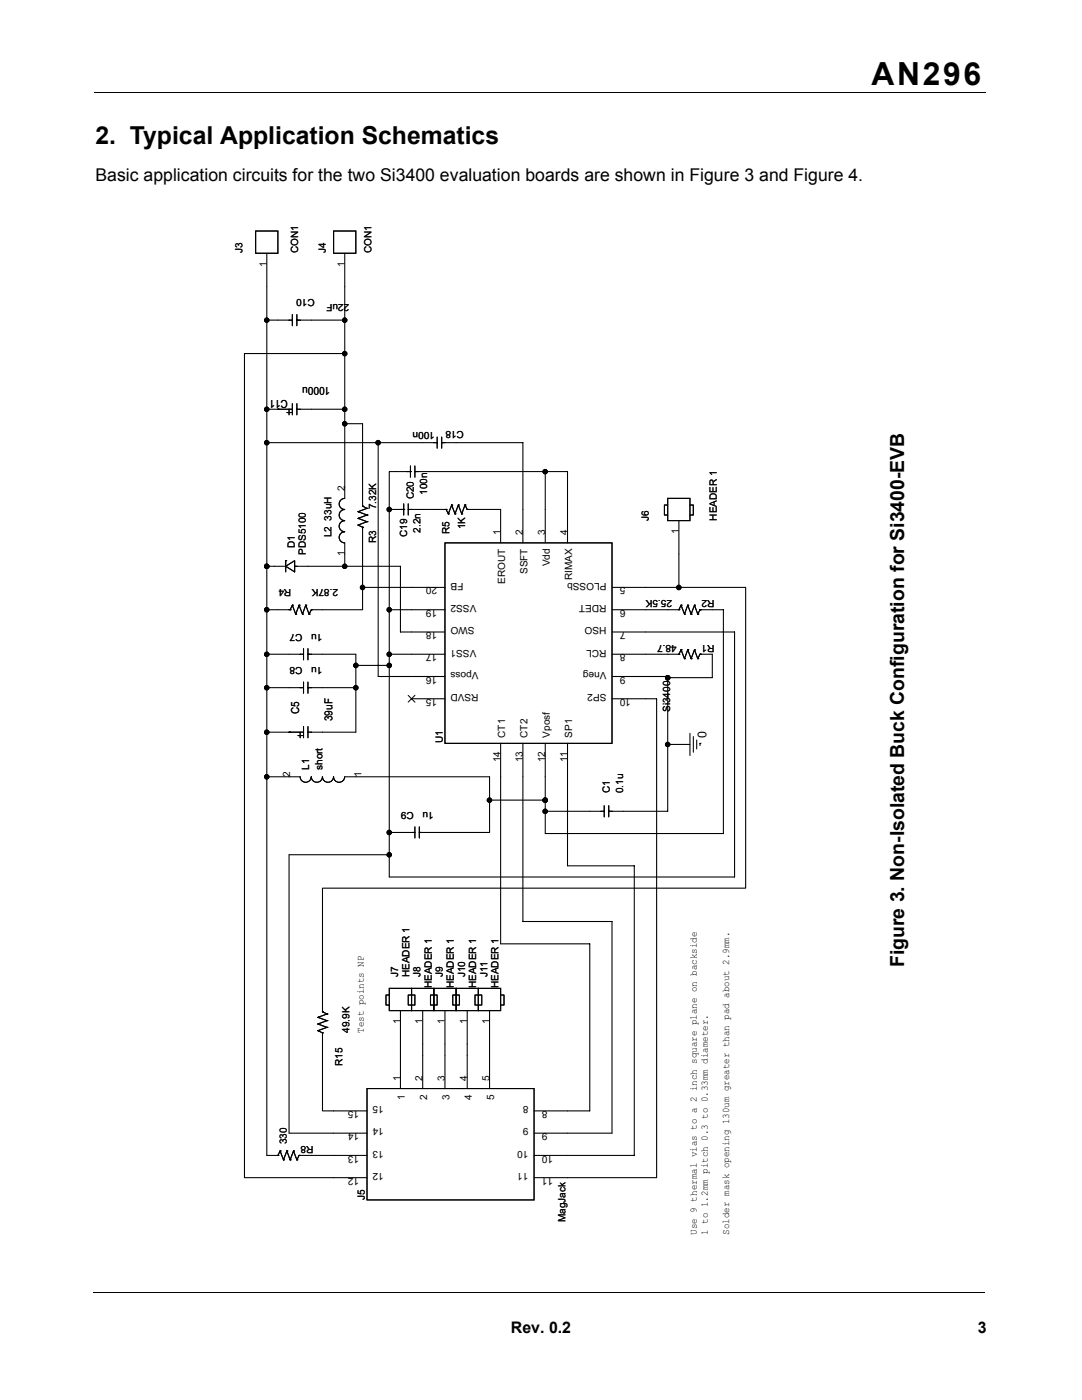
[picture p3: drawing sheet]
<svg xmlns="http://www.w3.org/2000/svg" width="216mm" height="279mm" viewBox="0 0 216 279" stroke-linecap="round" stroke-linejoin="round" font-family="sans-serif">
<path d="M18.8 18.4h177.8M18.6 257.9h177.8" fill="none" stroke="#000" stroke-width=".2"/>
<g fill="#fff">
<path d="M19.1 259.4h38.1v14.5h-38.1z"/>
<path d="M43 42.2h110.8v210.3h-110.8z"/>
</g>
<g fill="none" stroke="#000" stroke-width=".21">
<path d="M51 46.1h4.5v4.4h-4.5zM53.2 50.5v95.6M66.6 46.1h4.4v4.4h-4.4zM68.8 50.5v49a1.11 1.11 0 0 0-1.1 1.1 1.11 1.11 0 0 0 1.1 1.1 1.11 1.11 0 0 0-1.1 1.1 1.11 1.11 0 0 0 1.1 1.1 1.1 1.1 0 0 0-1.1 1.1 1.1 1.1 0 0 0 1.1 1.1 1.11 1.11 0 0 0-1.1 1.1 1.11 1.11 0 0 0 1.1 1.1v4.7M53.2 63.9h5.1M58.3 62.8v2.2M59.2 63.9h.1M59.2 63.9h9.6M59.2 62.8v2.2M68.8 63.9h.1M68.8 70.6h-20v164.4h24.4M68.8 70.6h.1"/>
<path d="M53.2 81.7h.1M53.2 88.3h.1M53.2 88.3h34M53.2 81.7h5.1M55.5 81.7h.1M57.2 82.3h.9M57.7 81.9v.9M58.3 80.6v2.2M59.2 81.7h9.6M59.2 80.6v2.2M68.8 84.6h.1M68.8 81.7h.1"/>
<path d="M68.8 84.6h3.5v16.4M75.5 88.3h.1M75.5 88.3v46.7h13.3M81.9 94.1h-4.2v7.6M81.9 94.1h.1M81.9 93v2.2M82.8 94.1h30.4v14.2M82.8 93v2.2M87.2 87.2v2.2M88.1 88.3h.1M88.1 88.3h16.2v20M88.1 87.2v2.2"/>
<path d="M108.8 94.1h.1M108.8 94.1v14.2M133.2 99.5h4.5v4.4h-4.5zM53.2 113h.1M53.2 113h3.8M57 113l1.8-1.1v2.2zM57 111.9h.1M57 111.9v2.2M58.8 113h21.1v13.1h8.9M68.8 113h.1M71.5 104.8h.1M71.5 103.5h.1"/>
<path d="M71.5 102.1h.1M71.5 104.8l.8 .4M71.5 103.5l1.7 .6M71.5 102.1l1.7 .7M72.3 117.2h.1M72.3 101h.1M72.3 105.2h.1M72.3 117.2h16.5M72.3 105.2v16.5h-10.2M72.3 101l.9 .5M73.2 104.1h.1M73.2 102.8h.1"/>
<path d="M73.2 101.5h.1M73.2 104.1l-1.7 .7M73.2 102.8l-1.7 .7M73.2 101.5l-1.7 .6M77.7 101.7v73.3h68.9v-48.9h-24.5M77.7 101.7h2.9M80.6 101.7h.1M80.6 100.6v2.2M81.5 101.7h7.5M81.5 100.6v2.2M88.8 108.3h33.3v40.1h-33.3zM89 101.7h.1"/>
<path d="M89 101.7l.5 .9M89.5 102.6h.1M90.1 100.8h.1M90.1 100.8l-.6 1.8M90.1 100.8l.7 1.8M90.8 102.6h.1M91.5 100.8h.1M91.5 100.8l-.7 1.8M91.5 100.8l.6 1.8M92.1 102.6h.1M92.8 100.8h.1M92.8 100.8l-.7 1.8"/>
<path d="M92.8 100.8l.4 .9M93.2 101.7h.1M93.2 101.7h6.7v6.6M122.1 117.2h26.7v60.1h-84.4v24.6M133.2 100.8h-.6v2h.6M135.5 117.2h.1M135.5 103.9v13.3M137.7 100.8h.6v2h-.6M53.2 130.6h.1M53.2 121.7h.1M53.2 137.2h.1M53.2 130.6h7.4"/>
<path d="M53.2 121.7h4.7M53.2 137.2h7.4M57.9 121.7h.1M58.3 120.8h.1M58.3 120.8l-.4 .9M58.3 120.8l.7 1.8M59 122.6h.1M59.7 120.8h.1M59.7 120.8l-.7 1.8M59.7 120.8l.7 1.8M60.4 122.6h.1M60.6 129.5v2.2"/>
<path d="M60.6 136.1v2.3M61 120.8h.1M61 120.8l-.6 1.8M61 120.8l.7 1.8M61.4 130.6h.1M61.4 137.2h.1M61.4 130.6h9.6v15.5h-9.6M61.4 137.2h9.6M61.4 129.5v2.2M61.4 136.1v2.3M61.7 122.6h.1M62.1 121.7h.1"/>
<path d="M62.1 121.7l-.4 .9M71 137.2h.1M71 132.8h6.7M77.7 121.7h.1M77.7 132.8h.1M77.7 130.6h11.1M77.7 121.7h11.1M82.1 139.5h6.7M122.1 135h11.1v13.6M122.1 130.6h13.4M122.1 139.5h8.9v95.5h-24.4M122.1 121.7h13.4"/>
<path d="M133.2 135.2h.1M135.5 121.7h.1M135.5 130.6h.1M135.9 120.8h.1M135.9 129.7h.1M135.9 120.8l.7 1.8M135.9 120.8l-.4 .9M135.9 129.7l.7 1.8M135.9 129.7l-.4 .9M136.6 122.6h.1M136.6 131.5h.1M137.2 120.8h.1"/>
<path d="M137.2 129.7h.1M137.2 120.8l.7 1.8M137.2 120.8l-.6 1.8M137.2 129.7l.7 1.8M137.2 129.7l-.6 1.8M137.9 122.6h.1M137.9 131.5h.1M138.6 120.8h.1M138.6 129.7h.1M138.6 120.8l.6 1.8M138.6 120.8l-.7 1.8M138.6 129.7l.6 1.8"/>
<path d="M138.6 129.7l-.7 1.8M139.2 122.6h.1M139.2 131.5h.1M139.7 121.7h.1M139.7 130.6h.1M139.7 130.6h2.4v4.6h-8.9M139.7 121.7h4.6v44.7h-35.5v-18M139.7 121.7l-.5 .9M139.7 130.6l-.5 .9M53.2 146.1h.1M53.2 155h.1M53.2 155h6.7a1.11 1.11 0 0 0 1.1 1.1 1.11 1.11 0 0 0 1.1-1.1 1.12 1.12 0 0 0 1.1 1.1 1.12 1.12 0 0 0 1.2-1.1 1.1 1.1 0 0 0 1 1.1 1.1 1.1 0 0 0 1.1-1.1 1.11 1.11 0 0 0 1.2 1.1 1.11 1.11 0 0 0 1.1-1.1h28.9v11.1h-14"/>
<path d="M53.2 155v75.6h2.3M57.7 146.1h-4.5v8.9M57.7 146.1h.1M57.7 146.1h2.9M59.5 146.8h.9M59.9 146.4v.8M60.6 145v2.2M61.4 145v2.2M97.7 159.7h.1M97.7 159.7h11.1M99.9 148.4v40h17.8v33.3h-11.1M104.3 148.4v35.5h17.8v42.2h-15.5"/>
<path d="M113.2 148.4v24.4h13.4v57.8h-20M133.2 148.6h.1M137.7 148.6h-4.5v13.3h-11.7M137.7 146.4v4.4M138.3 147v3.1M139 147.7v1.8M139.7 148.4h.1M139.7 148.4v.4M77.7 166.1h.1M77.7 170.6h.1M77.7 166.1h5.1M77.7 170.6h-20v55.5h15.5"/>
<path d="M82.8 165v2.2M83.7 166.1h.1M83.7 165v2.2M108.8 161.9h.1M108.8 161.9h11.8M120.6 160.8v2.2M121.5 161.9h.1M121.5 160.8v2.2M77.7 198.6h-.7v2h.7M77.7 197.2h4.4v4.5h-4.4zM81.5 198.6h1.3v2h-1.3zM82.1 197.2h4.5v4.5h-4.5z"/>
<path d="M85.9 198.6h1.3v2h-1.3zM86.6 197.2h4.4v4.5h-4.4zM90.3 198.6h1.4v2h-1.4zM91 197.2h4.5v4.5h-4.5zM94.8 198.6h1.3v2h-1.3zM95.5 197.2h4.4v4.5h-4.4zM99.9 198.6h.7v2h-.7M63.4 203h.1M63.4 204.4h.1M63.4 205.7h.1M63.4 203l1.8 .7M63.4 204.4l1.8 .6"/>
<path d="M63.4 205.7l1 .4M64.4 206.1v15.6h8.8M64.4 206.1h.1M64.4 201.9h.1M64.4 201.9l.8 .5M65.2 202.4h.1M65.2 203.7h.1M65.2 205h.1M65.2 202.4l-1.8 .6M65.2 203.7l-1.8 .7M65.2 205l-1.8 .7M73.2 217.2h33.4v22.3h-33.4z"/>
<path d="M79.9 201.7v15.5M84.3 201.7v15.5M88.8 201.7v15.5M93.2 201.7v15.5M97.7 201.7v15.5M55.5 230.6h.1M55.9 229.7h.1M55.9 229.7l.7 1.8M55.9 229.7l-.4 .9M56.6 231.5h.1M57.2 229.7h.1M57.2 229.7l.7 1.8"/>
<path d="M57.2 229.7l-.6 1.8M57.9 231.5h.1M58.6 229.7h.1M58.6 229.7l.6 1.8M58.6 229.7l-.7 1.8M59.2 231.5h.1M59.7 230.6h.1M59.7 230.6h13.5M59.7 230.6l-.5 .9"/>
</g>
<g fill="#000" stroke="#000" stroke-width=".21">
<circle cx="53.2" cy="63.9" r=".44"/>
<circle cx="68.8" cy="63.9" r=".44"/>
<circle cx="68.8" cy="70.6" r=".44"/>
<circle cx="53.2" cy="81.7" r=".44"/>
<circle cx="53.2" cy="88.3" r=".44"/>
<circle cx="68.8" cy="84.6" r=".44"/>
<circle cx="68.8" cy="81.7" r=".44"/>
<circle cx="75.4" cy="88.3" r=".44"/>
<circle cx="108.8" cy="94.1" r=".44"/>
<circle cx="53.2" cy="113" r=".44"/>
<circle cx="68.8" cy="113" r=".44"/>
<circle cx="72.3" cy="117.2" r=".44"/>
<circle cx="77.7" cy="101.7" r=".44"/>
<circle cx="135.5" cy="117.2" r=".44"/>
<circle cx="53.2" cy="130.6" r=".44"/>
<circle cx="53.2" cy="121.7" r=".44"/>
<circle cx="53.2" cy="137.3" r=".44"/>
<circle cx="71" cy="137.3" r=".44"/>
<circle cx="71" cy="132.8" r=".44"/>
<circle cx="77.7" cy="121.7" r=".44"/>
<circle cx="77.7" cy="130.6" r=".44"/>
<circle cx="77.7" cy="132.8" r=".44"/>
<circle cx="133.2" cy="135.3" r=".44"/>
<circle cx="53.2" cy="155" r=".44"/>
<circle cx="53.2" cy="146.1" r=".44"/>
<circle cx="97.7" cy="159.7" r=".44"/>
<circle cx="108.8" cy="159.7" r=".44"/>
<circle cx="133.2" cy="148.6" r=".44"/>
<circle cx="77.7" cy="166.1" r=".44"/>
<circle cx="77.7" cy="170.6" r=".44"/>
<circle cx="108.8" cy="161.9" r=".44"/>
</g>
<path d="M81.4 138.8l1.4 1.3M82.8 138.8l-1.4 1.3" fill="none" stroke="#000" stroke-width=".2"/>
<text font-size="6.3" x="173.9" y="16.9">AN296</text>
<text font-size="4.9" x="19" y="28.7">2. Typical Application Schematics</text>
<text font-size="3.9" x="180.4" y="193" transform="rotate(-90 180.4 193)">Figure 3. Non-Isolated Buck Configuration for Si3400-EVB</text>
<text font-size="3.5" x="19" y="36.2">Basic application circuits for the two Si3400 evaluation boards are shown in Figure 3 and Figure 4.</text>
<g font-size="3.2">
<text x="102" y="266">Rev. 0.2</text>
<text x="195.1" y="266">3</text>
</g>
<text font-size="2.4" x="141" y="147.2" transform="rotate(-90 141 147.2)">0</text>
<g font-size="2.2">
<text x="65.9" y="77.2" transform="rotate(-180 65.9 77.2)">1000u</text>
<text x="57.5" y="79.8" transform="rotate(-180 57.5 79.8)">C11</text>
<text x="59.7" y="142.6" transform="rotate(-90 59.7 142.6)">C5</text>
<text x="66.3" y="143.9" transform="rotate(-90 66.3 143.9)">39uF</text>
</g>
<g font-size="2">
<text x="48.4" y="50.5" transform="rotate(-90 48.4 50.5)">J3</text>
<text x="53.2" y="53.2" transform="rotate(-90 53.2 53.2)">1</text>
<text x="59.5" y="50.5" transform="rotate(-90 59.5 50.5)">CON1</text>
<text x="65" y="50.5" transform="rotate(-90 65 50.5)">J4</text>
<text x="68.8" y="53.2" transform="rotate(-90 68.8 53.2)">1</text>
<text x="74.2" y="50.5" transform="rotate(-90 74.2 50.5)">CON1</text>
<text x="62.8" y="59.6" transform="rotate(-180 62.8 59.6)">C10</text>
<text x="69.7" y="60.7" transform="rotate(-180 69.7 60.7)">22uF</text>
<text x="86.8" y="86.3" transform="rotate(-180 86.8 86.3)">100n</text>
<text x="92.6" y="86" transform="rotate(-180 92.6 86)">C18</text>
<text x="68.8" y="97.9" transform="rotate(-90 68.8 97.9)">2</text>
<text x="75" y="101.7" transform="rotate(-90 75 101.7)">7.32K</text>
<text x="82.6" y="99.7" transform="rotate(-90 82.6 99.7)">C20</text>
<text x="85.3" y="98.8" transform="rotate(-90 85.3 98.8)">100n</text>
<text x="66.2" y="107.2" transform="rotate(-90 66.2 107.2)">L2 33uH</text>
<text x="81.3" y="107.2" transform="rotate(-90 81.3 107.2)">C19</text>
<text x="83.9" y="106.3" transform="rotate(-90 83.9 106.3)">2.2n</text>
<text x="89.7" y="106.6" transform="rotate(-90 89.7 106.6)">R5</text>
<text x="92.8" y="105.7" transform="rotate(-90 92.8 105.7)">1K</text>
<text x="99.9" y="106.8" transform="rotate(-90 99.9 106.8)">1</text>
<text x="104.3" y="106.8" transform="rotate(-90 104.3 106.8)">2</text>
<text x="108.8" y="106.8" transform="rotate(-90 108.8 106.8)">3</text>
<text x="113.2" y="106.8" transform="rotate(-90 113.2 106.8)">4</text>
<text x="129.5" y="103.9" transform="rotate(-90 129.5 103.9)">J6</text>
<text x="135.4" y="106.6" transform="rotate(-90 135.4 106.6)">1</text>
<text x="143" y="103.9" transform="rotate(-90 143 103.9)">HEADER 1</text>
<text x="58.8" y="109.5" transform="rotate(-90 58.8 109.5)">D1</text>
<text x="61" y="110.8" transform="rotate(-90 61 110.8)">PDS5100</text>
<text x="68.8" y="111" transform="rotate(-90 68.8 111)">1</text>
<text x="75" y="108.3" transform="rotate(-90 75 108.3)">R3</text>
<text x="109.7" y="113" transform="rotate(-90 109.7 113)">Vdd</text>
<text x="58.1" y="117.6" transform="rotate(-180 58.1 117.6)">R4</text>
<text x="67.4" y="117.6" transform="rotate(-180 67.4 117.6)">2.87K</text>
<text x="87.2" y="117.2" transform="rotate(-180 87.2 117.2)">20</text>
<text x="92.5" y="116.3" transform="rotate(-180 92.5 116.3)">FB</text>
<text x="100.8" y="116.5" transform="rotate(-90 100.8 116.5)">EROUT</text>
<text x="105.2" y="114.6" transform="rotate(-90 105.2 114.6)">SSFT</text>
<text x="114.1" y="115.8" transform="rotate(-90 114.1 115.8)">RIMAX</text>
<text x="121" y="116.3" transform="rotate(-180 121 116.3)">PLOSSb</text>
<text x="124.8" y="117.2" transform="rotate(-180 124.8 117.2)">5</text>
<text x="134.1" y="119.8" transform="rotate(-180 134.1 119.8)">25.5K</text>
<text x="142.6" y="119.8" transform="rotate(-180 142.6 119.8)">R2</text>
<text x="87.2" y="121.7" transform="rotate(-180 87.2 121.7)">19</text>
<text x="94.7" y="125.2" transform="rotate(-180 94.7 125.2)">SWO</text>
<text x="95" y="120.7" transform="rotate(-180 95 120.7)">VSS2</text>
<text x="121" y="120.7" transform="rotate(-180 121 120.7)">RDET</text>
<text x="121" y="125.2" transform="rotate(-180 121 125.2)">HSO</text>
<text x="124.8" y="121.7" transform="rotate(-180 124.8 121.7)">6</text>
<text x="60.4" y="126.5" transform="rotate(-180 60.4 126.5)">C7</text>
<text x="64.4" y="126.5" transform="rotate(-180 64.4 126.5)">1u</text>
<text x="87.2" y="130.6" transform="rotate(-180 87.2 130.6)">17</text>
<text x="87.2" y="126.1" transform="rotate(-180 87.2 126.1)">18</text>
<text x="95" y="129.6" transform="rotate(-180 95 129.6)">VSS1</text>
<text x="121" y="129.6" transform="rotate(-180 121 129.6)">RCL</text>
<text x="124.8" y="126.1" transform="rotate(-180 124.8 126.1)">7</text>
<text x="124.8" y="130.6" transform="rotate(-180 124.8 130.6)">8</text>
<text x="135" y="128.7" transform="rotate(-180 135 128.7)">48.7</text>
<text x="142.6" y="128.7" transform="rotate(-180 142.6 128.7)">R1</text>
<text x="60.4" y="133.2" transform="rotate(-180 60.4 133.2)">C8</text>
<text x="64.4" y="133.2" transform="rotate(-180 64.4 133.2)">1u</text>
<text x="87.2" y="135" transform="rotate(-180 87.2 135)">16</text>
<text x="95.5" y="134.1" transform="rotate(-180 95.5 134.1)">Vposs</text>
<text x="121" y="134.1" transform="rotate(-180 121 134.1)">Vneg</text>
<text x="124.8" y="135" transform="rotate(-180 124.8 135)">9</text>
<text x="87.2" y="139.5" transform="rotate(-180 87.2 139.5)">15</text>
<text x="95.5" y="138.5" transform="rotate(-180 95.5 138.5)">RSVD</text>
<text x="121" y="138.5" transform="rotate(-180 121 138.5)">SP2</text>
<text x="125.9" y="139.5" transform="rotate(-180 125.9 139.5)">10</text>
<text x="133.7" y="142.1" transform="rotate(-90 133.7 142.1)">Si3400</text>
<text x="88.4" y="148.4" transform="rotate(-90 88.4 148.4)">U1</text>
<text x="100.8" y="147.2" transform="rotate(-90 100.8 147.2)">CT1</text>
<text x="105.2" y="147.2" transform="rotate(-90 105.2 147.2)">CT2</text>
<text x="109.7" y="147.2" transform="rotate(-90 109.7 147.2)">Vposf</text>
<text x="114.1" y="147.2" transform="rotate(-90 114.1 147.2)">SP1</text>
<text x="57.9" y="155" transform="rotate(-90 57.9 155)">2</text>
<text x="61.7" y="153.7" transform="rotate(-90 61.7 153.7)">L1</text>
<text x="64.4" y="153.7" transform="rotate(-90 64.4 153.7)">short</text>
<text x="72.2" y="155" transform="rotate(-90 72.2 155)">1</text>
<text x="99.9" y="152.1" transform="rotate(-90 99.9 152.1)">14</text>
<text x="104.3" y="152.1" transform="rotate(-90 104.3 152.1)">13</text>
<text x="108.8" y="152.1" transform="rotate(-90 108.8 152.1)">12</text>
<text x="113.2" y="152.1" transform="rotate(-90 113.2 152.1)">11</text>
<text x="121.7" y="158.4" transform="rotate(-90 121.7 158.4)">C1</text>
<text x="124.4" y="158.4" transform="rotate(-90 124.4 158.4)">0.1u</text>
<text x="82.6" y="162.1" transform="rotate(-180 82.6 162.1)">C9</text>
<text x="86.6" y="162.1" transform="rotate(-180 86.6 162.1)">1u</text>
<text x="79.5" y="195" transform="rotate(-90 79.5 195)">J7</text>
<text x="81.7" y="195" transform="rotate(-90 81.7 195)">HEADER 1</text>
<text x="83.9" y="195" transform="rotate(-90 83.9 195)">J8</text>
<text x="86.1" y="197.2" transform="rotate(-90 86.1 197.2)">HEADER 1</text>
<text x="88.4" y="195" transform="rotate(-90 88.4 195)">J9</text>
<text x="90.6" y="197.2" transform="rotate(-90 90.6 197.2)">HEADER 1</text>
<text x="92.8" y="195" transform="rotate(-90 92.8 195)">J10</text>
<text x="95" y="197.2" transform="rotate(-90 95 197.2)">HEADER 1</text>
<text x="97.3" y="195" transform="rotate(-90 97.3 195)">J11</text>
<text x="99.5" y="197.2" transform="rotate(-90 99.5 197.2)">HEADER 1</text>
<text x="69.7" y="206.1" transform="rotate(-90 69.7 206.1)">49.9K</text>
<text x="72.6" y="206.1" transform="rotate(-90 72.6 206.1)">Test points NP</text>
<text x="79.9" y="204.4" transform="rotate(-90 79.9 204.4)">1</text>
<text x="84.3" y="204.4" transform="rotate(-90 84.3 204.4)">1</text>
<text x="88.8" y="204.4" transform="rotate(-90 88.8 204.4)">1</text>
<text x="93.2" y="204.4" transform="rotate(-90 93.2 204.4)">1</text>
<text x="97.7" y="204.4" transform="rotate(-90 97.7 204.4)">1</text>
<text x="68.4" y="212.8" transform="rotate(-90 68.4 212.8)">R15</text>
<text x="79.9" y="215.7" transform="rotate(-90 79.9 215.7)">1</text>
<text x="84.3" y="215.7" transform="rotate(-90 84.3 215.7)">2</text>
<text x="88.8" y="215.7" transform="rotate(-90 88.8 215.7)">3</text>
<text x="93.2" y="215.7" transform="rotate(-90 93.2 215.7)">4</text>
<text x="97.7" y="215.7" transform="rotate(-90 97.7 215.7)">5</text>
<text x="71.7" y="221.7" transform="rotate(-180 71.7 221.7)">15</text>
<text x="76.6" y="220.8" transform="rotate(-180 76.6 220.8)">15</text>
<text x="80.8" y="219.5" transform="rotate(-90 80.8 219.5)">1</text>
<text x="85.2" y="219.5" transform="rotate(-90 85.2 219.5)">2</text>
<text x="89.7" y="219.5" transform="rotate(-90 89.7 219.5)">3</text>
<text x="94.1" y="219.5" transform="rotate(-90 94.1 219.5)">4</text>
<text x="98.6" y="219.5" transform="rotate(-90 98.6 219.5)">5</text>
<text x="105.5" y="220.8" transform="rotate(-180 105.5 220.8)">8</text>
<text x="109.2" y="221.7" transform="rotate(-180 109.2 221.7)">8</text>
<text x="71.7" y="226.2" transform="rotate(-180 71.7 226.2)">14</text>
<text x="76.6" y="225.2" transform="rotate(-180 76.6 225.2)">14</text>
<text x="105.5" y="225.2" transform="rotate(-180 105.5 225.2)">9</text>
<text x="109.2" y="226.2" transform="rotate(-180 109.2 226.2)">9</text>
<text x="57.3" y="228.4" transform="rotate(-90 57.3 228.4)">330</text>
<text x="62.6" y="228.7" transform="rotate(-180 62.6 228.7)">R8</text>
<text x="71.7" y="230.6" transform="rotate(-180 71.7 230.6)">13</text>
<text x="76.6" y="229.7" transform="rotate(-180 76.6 229.7)">13</text>
<text x="105.5" y="229.7" transform="rotate(-180 105.5 229.7)">10</text>
<text x="110.4" y="230.6" transform="rotate(-180 110.4 230.6)">10</text>
<text x="71.7" y="235" transform="rotate(-180 71.7 235)">12</text>
<text x="72.8" y="239.5" transform="rotate(-90 72.8 239.5)">J5</text>
<text x="76.6" y="234.1" transform="rotate(-180 76.6 234.1)">12</text>
<text x="105.5" y="234.1" transform="rotate(-180 105.5 234.1)">11</text>
<text x="110.4" y="235" transform="rotate(-180 110.4 235)">11</text>
<text x="112.8" y="243.9" transform="rotate(-90 112.8 243.9)">MagJack</text>
<text x="139.1" y="246.4" transform="rotate(-90 139.1 246.4)">Use 9 thermal vias to a 2 inch square plane on backside</text>
<text x="141.2" y="246.4" transform="rotate(-90 141.2 246.4)">1 to 1.2mm pitch 0.3 to 0.33mm diameter.</text>
<text x="145.5" y="246.4" transform="rotate(-90 145.5 246.4)">Solder mask opening 130um greater than pad about 2.9mm.</text>
</g>
</svg>
